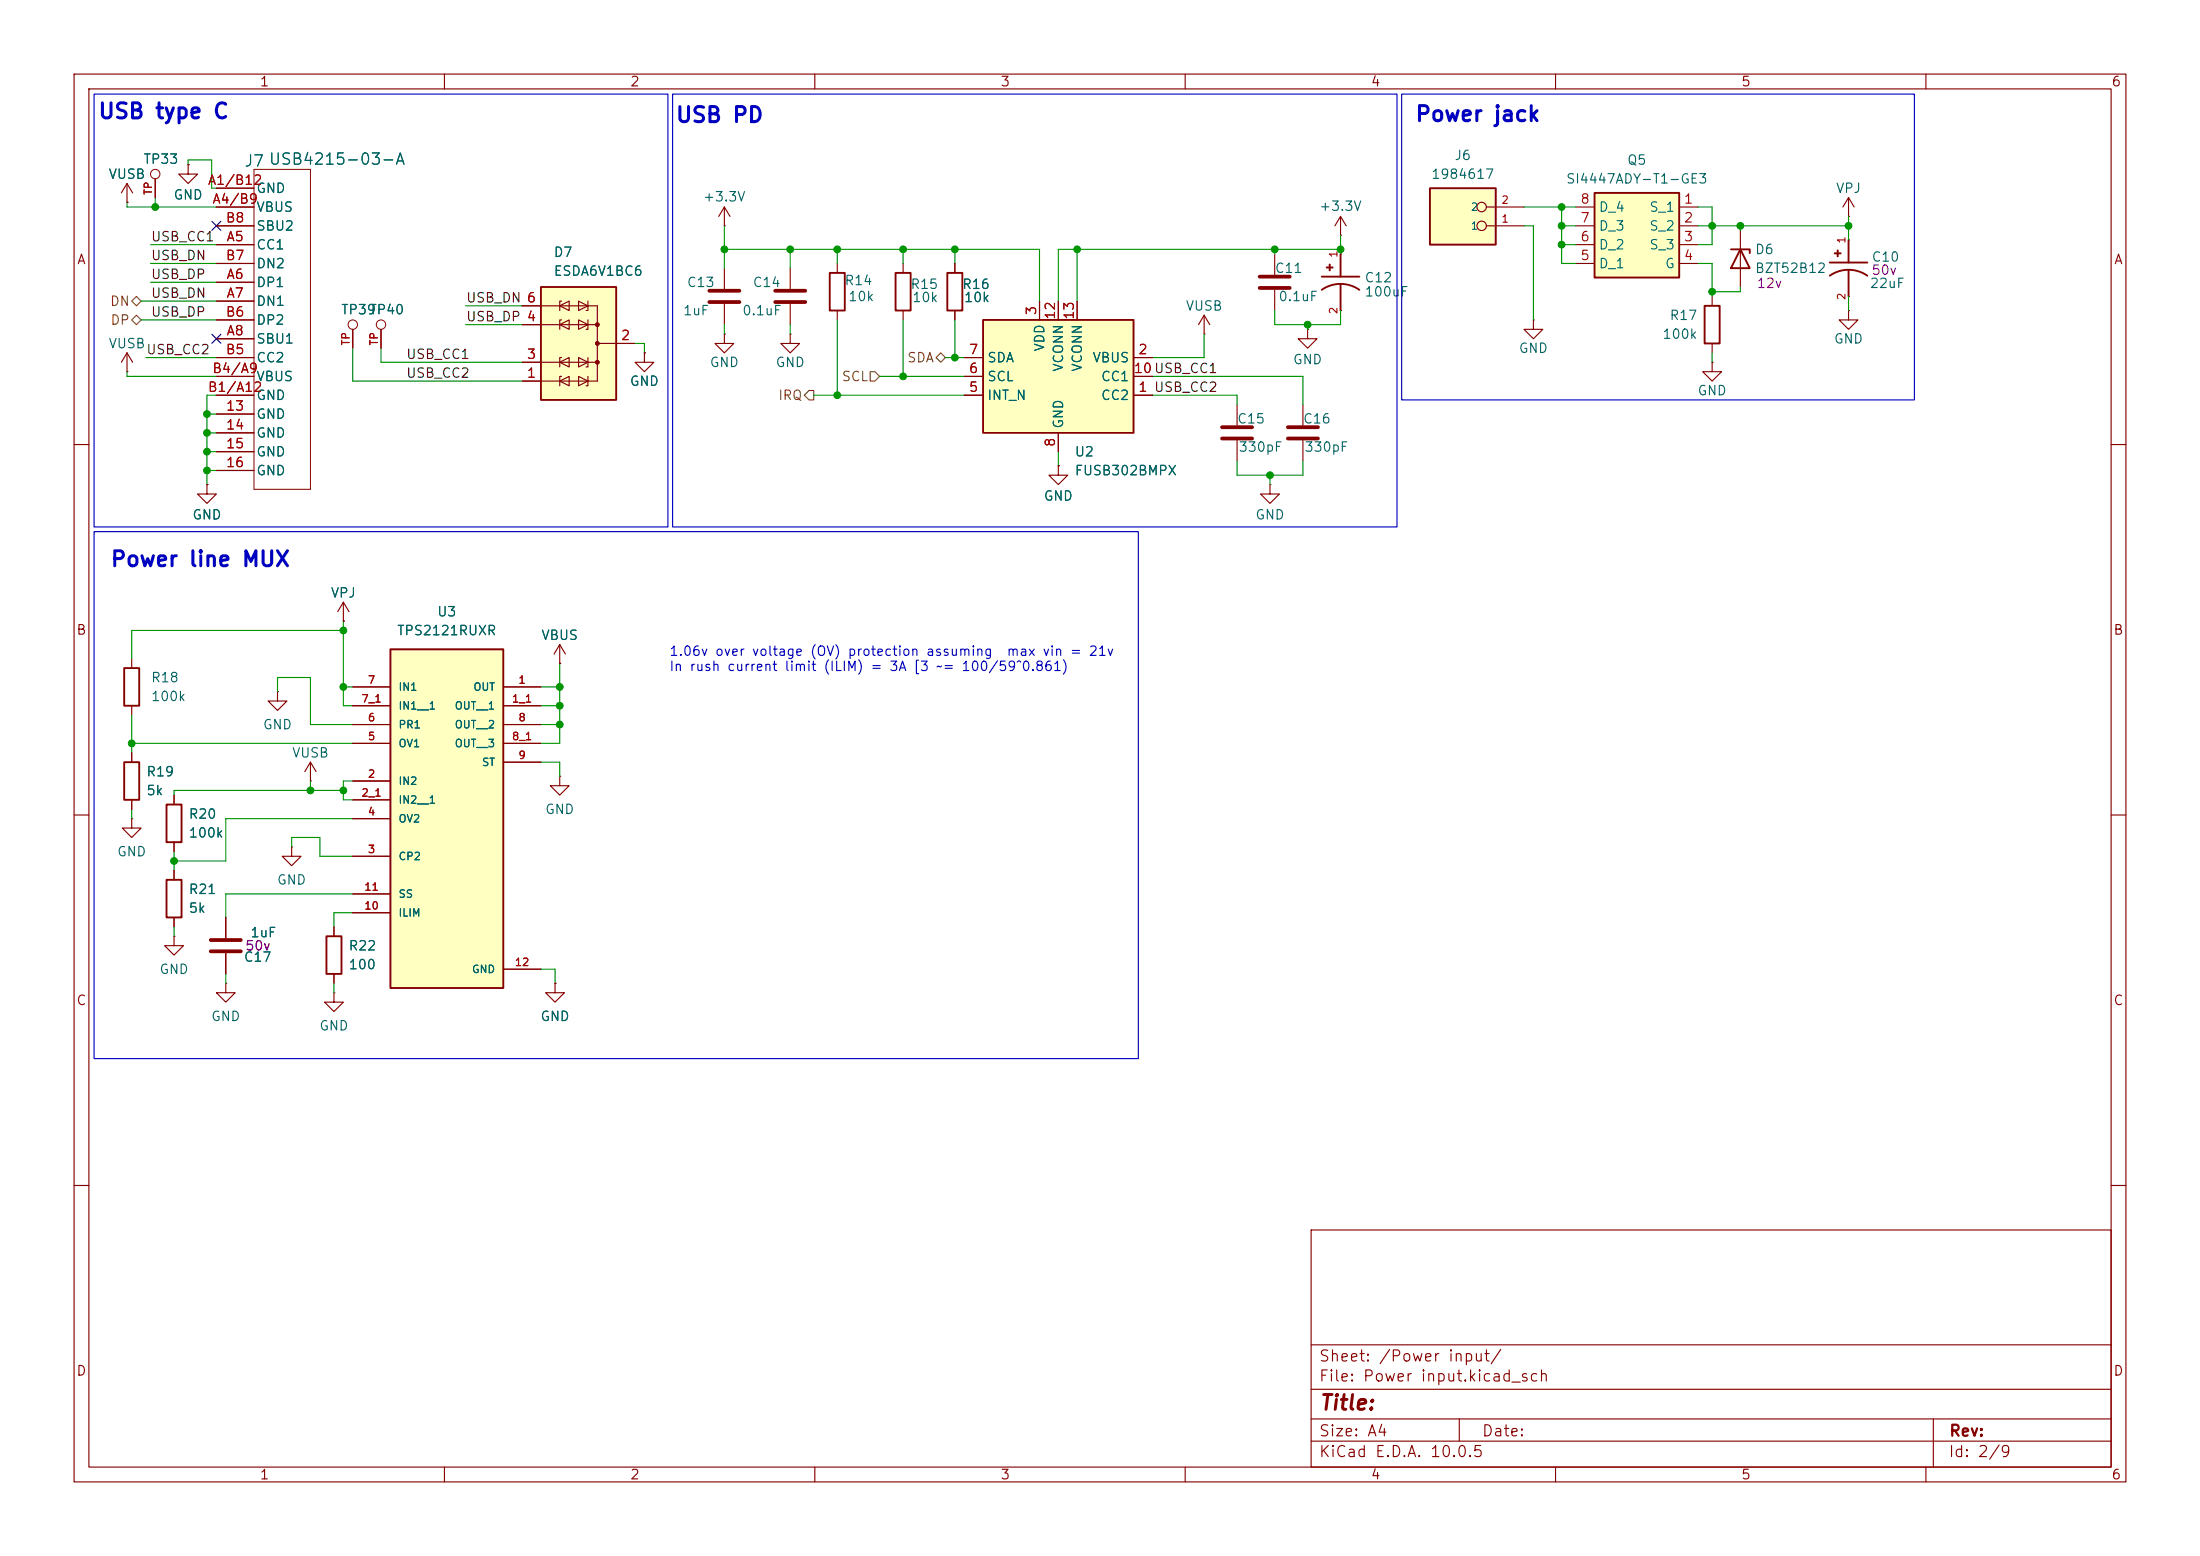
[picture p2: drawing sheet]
<svg xmlns="http://www.w3.org/2000/svg" width="297mm" height="210mm" viewBox="0 0 297 210" stroke-linecap="round" stroke-linejoin="round" font-family="sans-serif">
<g fill="none" stroke="#840000" stroke-width=".15">
<path d="M10 10h277v190h-277zM12 12h273v186h-273zM60 10v2M110 10v2M160 10v2M210 10v2M260 10v2M97.8 30.5h.1M97.8 27.9l-.8 1.3M97.8 27.9l.8 1.3M97.8 27.9v2.6M10 60h2"/>
<path d="M285 60h2M10 110h2M41.9 105.4h.1M41.9 102.9l-.8 1.2M41.9 102.9l.8 1.2M41.9 102.9v2.5M285 110h2M10 160h2M177 166h108v32h-108zM285 160h2M60 198v2M110 198v2"/>
<path d="M160 198v2M177 194.5h108M177 191.5h108M177 187.5h108M177 181.5h108M197 191.5v3M210 198v2M260 198v2M261 191.5v6.5"/>
</g>
<path d="M132.7 43.2h20.3v15.2h-20.3z" fill="#ffffc2"/>
<path d="M233.7 33.7h2.5v.5M234.9 33.7l1.3 2.5h-2.5zM132.7 43.2h20.3v15.2h-20.3zM230.1 41.3h2.1v5.1h-2.1zM44.1 126.4h2v5h-2z" fill="none" stroke="#840000" stroke-width=".25"/>
<g fill="none" stroke="#840000" stroke-width=".15">
<path d="M17.1 27.3h.1M17.1 24.8l-.7 1.2M17.1 24.8l.8 1.2M17.1 24.8v2.5M21 24.1v2.6M25.4 22.2v1.3h1.3l-1.3 1.3-1.3-1.3h1.3M25.4 22.2h.1M234.9 31.1v7.6M47.6 44.5v2.5M51.4 44.5v2.5M130.2 53.3h2.5M130.2 48.3h2.5"/>
<path d="M130.2 50.8h2.5M140.3 40.6v2.6M142.9 40.6v2.6M142.9 58.4v2.6M145.4 40.6v2.6M153 53.3h2.6M153 48.3h2.6M153 50.8h2.6M207 43.2v1.3h-1.3l1.3 1.2 1.3-1.2h-1.3M207 43.2h.1M231.1 48.9v1.3h-1.2l1.2 1.2 1.3-1.2h-1.3M231.1 48.9h.1"/>
<path d="M231.1 40v1.3M231.1 46.4v1.2M27.9 65.4v1.3h1.3l-1.3 1.2-1.2-1.2h1.2M27.9 65.4h.1M171.4 65.4v1.3h1.3l-1.3 1.2-1.2-1.2h1.2M171.4 65.4h.1M39.4 114.3v1.3h1.2l-1.2 1.2-1.3-1.2h1.3M39.4 114.3h.1M30.5 123.8v2.8M30.5 128.7v2.7M45.1 134v1.3h1.3l-1.3 1.2-1.3-1.2h1.3M45.1 134h.1"/>
<path d="M45.1 125.1v1.3M45.1 131.4v1.3"/>
</g>
<g fill="none" stroke="#840000" stroke-width=".14">
<circle cx="21" cy="23.5" r=".63"/>
<circle cx="47.6" cy="43.8" r=".63"/>
<circle cx="51.4" cy="43.8" r=".63"/>
</g>
<path d="M28.4 126.9h4.1M28.4 128.4h4.1" fill="none" stroke="#840000" stroke-width=".51"/>
<path d="M193 25.4h8.9v7.6h-8.9z" fill="#ffffc2"/>
<path d="M193 25.4h8.9v7.6h-8.9zM22.5 108.6h2v5.1h-2z" fill="none" stroke="#840000" stroke-width=".25"/>
<g fill="none" stroke="#840000" stroke-width=".15">
<path d="M200.7 30.5h5M200.7 27.9h5M17.8 110.5v1.3h1.2l-1.2 1.2-1.3-1.2h1.3M17.8 110.5h.1M23.5 107.3v1.3M23.5 113.7v1.2M30.5 132.7v1.3h1.2l-1.2 1.3-1.3-1.3h1.3M30.5 132.7h.1"/>
<circle cx="200" cy="30.5" r=".63"/>
<circle cx="200" cy="27.9" r=".63"/>
</g>
<path d="M73 38.7h10.2v15.3h-10.2z" fill="#ffffc2"/>
<path d="M73 38.7h10.2v15.3h-10.2z" fill="none" stroke="#840000" stroke-width=".25"/>
<g fill="none" stroke="#840000" stroke-width=".15">
<path d="M70.5 41.3h10.1v10.1h-10.1M70.5 48.9h10.1M70.5 43.8h10.1M75.6 51.4l1.2-.6v1.3zM75.6 48.9l1.2-.6v1.2zM75.6 43.8l1.2-.6v1.3zM75.6 41.3l1.2-.7v1.3zM75.8 50.8h-.2v1.3M75.8 48.3h-.2v1.2M75.8 43.2h-.2v1.3M75.8 40.6h-.2v1.3M78.1 50.8l1.3 .6-1.3 .7z"/>
<path d="M78.1 48.3l1.3 .6-1.3 .6zM78.1 43.2l1.3 .6-1.3 .7zM78.1 40.6l1.3 .7-1.3 .6zM79.4 50.8v1.3h-.3M79.4 48.3v1.2h-.3M79.4 43.2v1.3h-.3M79.4 40.6v1.3h-.3M80.6 46.4h5.1M23.5 126.4v1.2h1.3l-1.3 1.3-1.3-1.3h1.3M23.5 126.4h.1"/>
</g>
<g fill="#840000" stroke="#840000" stroke-width=".15">
<circle cx="80.6" cy="48.9" r=".25"/>
<circle cx="80.6" cy="46.4" r=".25"/>
<circle cx="80.6" cy="43.8" r=".25"/>
</g>
<path d="M215.3 26h11.4v11.5h-11.4z" fill="#ffffc2"/>
<path d="M215.3 26h11.4v11.5h-11.4zM247 37.2a4.4 4.4 0 0 1 5.1 0M247 35.4h5.1M249.6 32.4v3M249.6 36.4v3.6M22.5 118.7h2v5.1h-2z" fill="none" stroke="#840000" stroke-width=".25"/>
<g fill="none" stroke="#840000" stroke-width=".15">
<path d="M212.7 27.9h2.6M212.7 30.5h2.6M212.7 33h2.6M212.7 35.6h2.6M226.7 27.9h2.5M226.7 30.5h2.5M226.7 33h2.5M226.7 35.6h2.5M249.6 32.4h.1M17.1 50.2h.1M17.1 47.6l-.7 1.3M17.1 47.6l.8 1.3"/>
<path d="M17.1 47.6v2.6M87 47.6v1.3h1.3l-1.3 1.3-1.3-1.3h1.3M87 47.6h.1M249.6 41.9v1.3h-1.3l1.3 1.3 1.2-1.3h-1.2M249.6 41.9h.1M249.6 40h.1M23.5 117.5v1.2M75.6 104.8v1.2h1.2l-1.2 1.3-1.3-1.3h1.3M75.6 104.8h.1M23.5 123.8v1.3M74.9 132.7v1.3h1.3l-1.3 1.3-1.2-1.3h1.2M74.9 132.7h.1"/>
</g>
<g fill="#840000" stroke="#840000" stroke-width=".14">
<path d="M248 33.8h.2v.8h-.2z"/>
<path d="M247.6 34.1h.9v.2h-.9z"/>
</g>
<path d="M52.7 87.6h15.2v45.8h-15.2z" fill="#ffffc2"/>
<path d="M112 36.8h2v5.1h-2zM120.9 36.8h2v5.1h-2zM127.9 36.8h2v5.1h-2zM178.4 39.1a4.4 4.4 0 0 1 5.1 0M178.4 37.3h5.1M181 34.3v3M181 38.4v3.5M16.8 90.2h2v5.1h-2zM52.7 87.6h15.2v45.8h-15.2zM16.8 102.9h2v5.1h-2z" fill="none" stroke="#840000" stroke-width=".25"/>
<g fill="none" stroke="#840000" stroke-width=".15">
<path d="M17.1 27.3h.1M21 24.1v2.6M25.4 22.2h.1M29.2 25.4h5.1M29.2 27.9h5.1M29.2 33h5.1M29.2 38.1h5.1M29.2 35.6h5.1M29.2 30.5h5.1M97.8 36.2v2.8M106.7 36.2v2.8M113 35.6v1.2"/>
<path d="M121.9 35.6v1.2M128.9 35.6v1.2M172.1 34.3v2.8M172.1 39.1v2.8M181 34.3h.1M181 31.8h.1M181 29.2l-.8 1.3M181 29.2l.7 1.3M181 29.2v2.6M249.6 29.2h.1M249.6 26.7l-.8 1.2M249.6 26.7l.7 1.2"/>
<path d="M249.6 26.7v2.5M29.2 55.9h5.1M29.2 58.4h5.1M29.2 40.6h5.1M29.2 45.7h5.1M29.2 53.3h5.1M29.2 50.8h5.1M29.2 48.3h5.1M29.2 43.2h5.1M47.6 44.5v2.5M51.4 44.5v2.5M70.5 51.4h2.5"/>
<path d="M70.5 48.9h2.5M70.5 43.8h2.5M70.5 41.3h2.5M83.2 46.4h2.5M87 47.6h.1M97.8 45.1v1.3h1.3l-1.3 1.2-1.3-1.2h1.3M97.8 45.1h.1M97.8 41v2.8M106.7 45.1v1.3h1.2l-1.2 1.2-1.3-1.2h1.3M106.7 45.1h.1M106.7 41v2.8M113 41.9v1.3"/>
<path d="M121.9 41.9v1.3M128.9 41.9v1.3M130.2 53.3h2.5M130.2 50.8h2.5M130.2 48.3h2.5M140.3 40.6v2.6M142.9 40.6v2.6M142.9 58.4v2.6M145.4 40.6v2.6M153 53.3h2.6M153 50.8h2.6M153 48.3h2.6"/>
<path d="M162.6 45.1h.1M162.6 42.5l-.8 1.3M162.6 42.5l.7 1.3M162.6 42.5v2.6M167 54.6v2.8M167 59.4v2.8M175.9 54.6v2.8M175.9 59.4v2.8M176.5 44.5v1.2h1.3l-1.3 1.3-1.2-1.3h1.2M176.5 44.5h.1M181 41.9h.1M27.9 65.4h.1"/>
<path d="M29.2 61h5.1M29.2 63.5h5.1M142.9 62.9v1.2h1.2l-1.2 1.3-1.3-1.3h1.3M142.9 62.9h.1M17.8 88.9v1.3M17.8 95.3v1.2M37.5 93.3v1.3h1.2l-1.2 1.3-1.3-1.3h1.3M37.5 93.3h.1M46.4 83.8h.1M46.4 81.3l-.8 1.3M46.4 81.3l.7 1.3M46.4 81.3v2.5"/>
<path d="M47.6 92.7h5.1M47.6 95.3h5.1M47.6 97.8h5.1M67.9 92.7h5.1M67.9 95.3h5.1M67.9 97.8h5.1M75.6 89.5h.1M75.6 87l-.8 1.3M75.6 87l.7 1.3M75.6 87v2.5M17.8 101.6v1.3M17.8 108v1.2"/>
<path d="M23.5 107.3v1.3M23.5 113.7v1.2M23.5 117.5v1.2M47.6 105.4h5.1M47.6 108h5.1M47.6 115.6h5.1M47.6 110.5h5.1M47.6 100.3h5.1M67.9 100.3h5.1M67.9 102.9h5.1M23.5 123.8v1.3M30.5 123.8v2.8"/>
<path d="M30.5 128.7v2.7M45.1 125.1v1.3M45.1 131.4v1.3M47.6 123.2h5.1M47.6 120.7h5.1M67.9 130.8h5.1M74.9 132.7h.1"/>
</g>
<path d="M34.3 22.9h7.6v43.1h-7.6z" fill="none" stroke="#840000" stroke-width=".14"/>
<path d="M95.8 39.2h4M104.6 39.2h4.1M170.1 38.9h4M170.1 37.3h4M95.8 40.8h4M104.6 40.8h4.1M165 59.2h4M165 57.7h4M173.9 59.2h4M173.9 57.7h4" fill="none" stroke="#840000" stroke-width=".51"/>
<g fill="#840000" stroke="#840000" stroke-width=".14">
<path d="M179.4 35.7h.2v.8h-.2z"/>
<path d="M179.1 36h.9v.2h-.9z"/>
</g>
<path d="M17.8 40.6l.6-.6 .6 .6-.6 .7zM18.4 42.5l.6 .7-.6 .6-.6-.6zM109.2 52.7h.7v1.3h-.7l-.6-.7zM117.5 50.2h.6l.6 .6-.6 .6h-.6zM126.4 48.3l.6-.7 .6 .7-.6 .6z" fill="none" stroke="#725600" stroke-width=".15"/>
<g fill="none" stroke="#009600" stroke-width=".15">
<path d="M17.1 27.3v.6h12.1M20.3 33h8.9M20.3 35.6h8.9M20.3 38.1h8.9M21 26.7v1.2M25.4 22.2v-.6h3.2v3.8h.6M97.8 30.5v5.7M97.8 33.7h42.5v6.9M106.7 33.7v2.5M113 33.7v1.9M121.9 33.7v1.9M128.9 33.7v1.9"/>
<path d="M145.4 33.7v6.9M172.1 33.7v.6M181 31.8v2.5M181 33.7h-38.1v6.9M205.7 27.9h7M205.7 30.5h1.3v12.7M210.8 33h1.9M210.8 27.9v7.7h1.9M210.8 30.5h1.9M229.2 27.9h1.9v5.1h-1.9M229.2 35.6h1.9v4.4M229.2 30.5h20.4"/>
<path d="M234.9 38.7v.7h-3.8M234.9 30.5v.6M249.6 29.2v3.2M17.1 50.2v.6h12.1M19 43.2h10.2M19 40.6h10.2M19.7 48.3h9.5M27.9 58.4h1.3M27.9 55.9h1.3M29.2 53.3h-1.3v12.1M47.6 47v4.4h22.9M51.4 47v1.9h19.1"/>
<path d="M62.9 43.8h7.6M62.9 41.3h7.6M85.7 46.4h1.3v1.2M97.8 43.8v1.3M106.7 43.8v1.3M109.9 53.3h20.3M113 43.2v10.1M118.7 50.8h11.5M121.9 43.2v7.6M127.6 48.3h2.6M128.9 43.2v5.1M155.6 53.3h11.4v1.3"/>
<path d="M155.6 50.8h20.3v3.8M162.6 45.1v3.2h-7M172.1 41.9v1.9h8.9v-1.9M176.5 43.8v.7M231.1 47.6v1.3M249.6 40v1.9M27.9 63.5h1.3M27.9 61h1.3M142.9 61v1.9M167 62.2v1.9h8.9v-1.9M171.4 64.1v1.3M17.8 96.5v5.1"/>
<path d="M37.5 93.3v-1.9h4.4v6.4h5.7M46.4 83.8v11.5h1.2M46.4 85.1h-28.6v3.8M46.4 92.7h1.2M73 97.8h2.6M73 95.3h2.6M73 92.7h2.6M75.6 89.5v10.8h-2.6M17.8 100.3h29.8M17.8 109.2v1.3M23.5 114.9v2.6M39.4 114.3v-1.3h3.8v2.6h4.4"/>
<path d="M41.9 105.4v1.3M46.4 106.7h-22.9v.6M47.6 110.5h-17.1v5.7h-7M47.6 105.4h-1.2v2.6h1.2M73 102.9h2.6v1.9M23.5 125.1v1.3M30.5 131.4v1.3M45.1 132.7v1.3M47.6 120.7h-17.1v3.1M47.6 123.2h-2.5v1.9M73 130.8h1.9v1.9"/>
</g>
<path d="M28.6 29.9l1.2 1.2M29.8 29.9l-1.2 1.2M28.6 45.1l1.2 1.2M29.8 45.1l-1.2 1.2" fill="none" stroke="#000084" stroke-width=".15"/>
<path d="M12.7 12.7h77.5v58.4h-77.5zM90.8 12.7h97.8v58.4h-97.8zM189.2 12.7h69.2v41.3h-69.2zM12.7 71.8h141v71.1h-141z" fill="none" stroke="#0000c2" stroke-width=".15"/>
<g fill="#009600" stroke="#009600" stroke-width=".14">
<circle cx="21" cy="27.9" r=".46"/>
<circle cx="75.6" cy="95.3" r=".46"/>
<circle cx="75.6" cy="97.8" r=".46"/>
<circle cx="46.4" cy="92.7" r=".46"/>
<circle cx="46.4" cy="85.1" r=".46"/>
<circle cx="27.9" cy="61" r=".46"/>
<circle cx="27.9" cy="63.5" r=".46"/>
<circle cx="27.9" cy="58.4" r=".46"/>
<circle cx="23.5" cy="116.2" r=".46"/>
<circle cx="17.8" cy="100.3" r=".46"/>
<circle cx="41.9" cy="106.7" r=".46"/>
<circle cx="46.4" cy="106.7" r=".46"/>
<circle cx="75.6" cy="92.7" r=".46"/>
<circle cx="27.9" cy="55.9" r=".46"/>
<circle cx="106.7" cy="33.7" r=".46"/>
<circle cx="97.8" cy="33.7" r=".46"/>
<circle cx="171.4" cy="64.1" r=".46"/>
<circle cx="172.1" cy="33.7" r=".46"/>
<circle cx="176.5" cy="43.8" r=".46"/>
<circle cx="181" cy="33.7" r=".46"/>
<circle cx="145.4" cy="33.7" r=".46"/>
<circle cx="231.1" cy="39.4" r=".46"/>
<circle cx="249.6" cy="30.5" r=".46"/>
<circle cx="231.1" cy="30.5" r=".46"/>
<circle cx="234.9" cy="30.5" r=".46"/>
<circle cx="128.9" cy="33.7" r=".46"/>
<circle cx="113" cy="33.7" r=".46"/>
<circle cx="121.9" cy="33.7" r=".46"/>
<circle cx="128.9" cy="48.3" r=".46"/>
<circle cx="121.9" cy="50.8" r=".46"/>
<circle cx="113" cy="53.3" r=".46"/>
<circle cx="210.8" cy="27.9" r=".46"/>
<circle cx="210.8" cy="30.5" r=".46"/>
<circle cx="210.8" cy="33" r=".46"/>
</g>
<g font-size="2" fill="#0000c2">
<text x="13.1" y="16.5">USB type C</text>
<text x="91.1" y="17">USB PD</text>
<text x="190.9" y="16.9">Power jack</text>
<text x="14.8" y="77">Power line MUX</text>
</g>
<text font-size="2" fill="#840000" x="178" y="190.8">Title:</text>
<text font-size="1.5" fill="#006464" x="32.9" y="22.9">J7 USB4215-03-A</text>
<g font-size="1.5" fill="#840000">
<text x="178" y="184.1">Sheet: /Power input/</text>
<text x="178" y="186.8">File: Power input.kicad_sch</text>
<text x="178" y="197">KiCad E.D.A. 10.0.5</text>
<text x="178" y="194.2">Size: A4</text>
<text x="200" y="194.2">Date:</text>
<text x="263" y="197">Id: 2/9</text>
<text x="263" y="194.2">Rev:</text>
</g>
<g font-size="1.3" fill="#840000">
<text x="35" y="12">1</text>
<text x="85" y="12">2</text>
<text x="135" y="12">3</text>
<text x="185" y="12">4</text>
<text x="235" y="12">5</text>
<text x="285" y="12">6</text>
<text x="10.3" y="36">A</text>
<text x="285.3" y="36">A</text>
<text x="10.2" y="86">B</text>
<text x="285.2" y="86">B</text>
<text x="10.2" y="136">C</text>
<text x="285.2" y="136">C</text>
<text x="10.2" y="186">D</text>
<text x="285.2" y="186">D</text>
<text x="35" y="200">1</text>
<text x="85" y="200">2</text>
<text x="135" y="200">3</text>
<text x="185" y="200">4</text>
<text x="235" y="200">5</text>
<text x="285" y="200">6</text>
</g>
<g font-size="1.3" fill="#006464">
<text x="19.3" y="22.4">TP33</text>
<text x="196.3" y="21.9">J6</text>
<text x="219.6" y="22.6">Q5</text>
<text x="14.6" y="24.5">VUSB</text>
<text x="23.3" y="27.3">GND</text>
<text x="34.5" y="26.4">GND</text>
<text x="34.5" y="28.9">VBUS</text>
<text x="94.8" y="27.5">+3.3V</text>
<text x="178" y="28.8">+3.3V</text>
<text x="193.1" y="24.5">1984617</text>
<text x="211.3" y="25.1">SI4447ADY-T1-GE3</text>
<text x="215.7" y="28.9">D_4</text>
<text x="222.6" y="28.9">S_1</text>
<text x="247.8" y="26.4">VPJ</text>
<text x="34.5" y="34">CC1</text>
<text x="34.5" y="31.4">SBU2</text>
<text x="74.7" y="35">D7</text>
<text x="215.7" y="34">D_2</text>
<text x="215.7" y="31.4">D_3</text>
<text x="222.6" y="31.4">S_2</text>
<text x="222.6" y="34">S_3</text>
<text x="236.8" y="34.6">D6</text>
<text x="252.6" y="35.6">C10</text>
<text x="34.5" y="39.1">DP1</text>
<text x="34.5" y="41.6">DN1</text>
<text x="34.5" y="36.5">DN2</text>
<text x="74.7" y="37.5">ESDA6V1BC6</text>
<text x="92.6" y="39.1">C13</text>
<text x="101.5" y="39.1">C14</text>
<text x="113.9" y="38.8">R14</text>
<text x="114.4" y="41">10k</text>
<text x="122.8" y="39.3">R15</text>
<text x="123.1" y="41.1">10k</text>
<text x="129.8" y="39.3">R16</text>
<text x="130" y="41.1">10k</text>
<text x="172" y="37.2">C11</text>
<text x="172.5" y="41">0.1uF</text>
<text x="184.1" y="38.4">C12</text>
<text x="184.1" y="40.3">100uF</text>
<text x="215.7" y="36.5">D_1</text>
<text x="224.7" y="36.5">G</text>
<text x="236.8" y="37.2">BZT52B12</text>
<text x="252.3" y="39.2">22uF</text>
<text x="14.6" y="47.3">VUSB</text>
<text x="34.5" y="46.7">SBU1</text>
<text x="34.5" y="44.1">DP2</text>
<text x="46" y="42.7">TP39</text>
<text x="49.8" y="42.7">TP40</text>
<text x="92.1" y="42.9">1uF</text>
<text x="100.1" y="42.9">0.1uF</text>
<text x="141.3" y="47.5" transform="rotate(-90 141.3 47.5)">VDD</text>
<text x="160" y="42.2">VUSB</text>
<text x="204.9" y="48">GND</text>
<text x="224.3" y="46">100k</text>
<text x="225.3" y="43.5">R17</text>
<text x="247.5" y="46.7">GND</text>
<text x="34.5" y="51.8">VBUS</text>
<text x="34.5" y="49.2">CC2</text>
<text x="84.9" y="52.4">GND</text>
<text x="95.7" y="49.9">GND</text>
<text x="104.6" y="49.9">GND</text>
<text x="133.2" y="51.8">SCL</text>
<text x="133.2" y="49.2">SDA</text>
<text x="143.8" y="50.3" transform="rotate(-90 143.8 50.3)">VCONN</text>
<text x="146.4" y="50.3" transform="rotate(-90 146.4 50.3)">VCONN</text>
<text x="147.4" y="49.2">VBUS</text>
<text x="148.6" y="51.8">CC1</text>
<text x="174.5" y="49.5">GND</text>
<text x="229.1" y="53.7">GND</text>
<text x="34.5" y="56.8">GND</text>
<text x="34.5" y="59.4">GND</text>
<text x="34.5" y="54.3">GND</text>
<text x="133.2" y="54.3">INT_N</text>
<text x="143.8" y="57.9" transform="rotate(-90 143.8 57.9)">GND</text>
<text x="148.6" y="54.3">CC2</text>
<text x="166.9" y="57.5">C15</text>
<text x="175.8" y="57.5">C16</text>
<text x="34.5" y="61.9">GND</text>
<text x="34.5" y="64.5">GND</text>
<text x="145" y="61.9">U2</text>
<text x="145" y="64.5">FUSB302BMPX</text>
<text x="167.1" y="61.3">330pF</text>
<text x="176" y="61.3">330pF</text>
<text x="25.9" y="70.4">GND</text>
<text x="140.8" y="67.9">GND</text>
<text x="169.4" y="70.4">GND</text>
<text x="44.6" y="81">VPJ</text>
<text x="58.9" y="83.5">U3</text>
<text x="53.5" y="86.1">TPS2121RUXR</text>
<text x="73" y="86.7">VBUS</text>
<text x="20.3" y="92.4">R18</text>
<text x="20.3" y="94.9">100k</text>
<text x="35.4" y="98.8">GND</text>
<text x="19.7" y="105.1">R19</text>
<text x="19.7" y="107.6">5k</text>
<text x="39.3" y="102.6">VUSB</text>
<text x="25.4" y="110.8">R20</text>
<text x="25.4" y="113.4">100k</text>
<text x="73.5" y="110.2">GND</text>
<text x="15.7" y="115.9">GND</text>
<text x="37.3" y="119.7">GND</text>
<text x="25.4" y="121">R21</text>
<text x="25.4" y="123.5">5k</text>
<text x="21.4" y="131.8">GND</text>
<text x="32.8" y="130.1">C17</text>
<text x="33.7" y="126.8">1uF</text>
<text x="47" y="128.6">R22</text>
<text x="47" y="131.1">100</text>
<text x="28.4" y="138.1">GND</text>
<text x="43" y="139.4">GND</text>
<text x="72.9" y="138.1">GND</text>
</g>
<g font-size="1.3" fill="#a90000">
<text x="28" y="25.3">A1/B12</text>
<text x="28.6" y="27.8">A4/B9</text>
<text x="213.3" y="27.8">8</text>
<text x="227.2" y="27.8">1</text>
<text x="30.4" y="35.4">B7</text>
<text x="30.4" y="30.3">B8</text>
<text x="30.5" y="32.9">A5</text>
<text x="213.3" y="35.4">5</text>
<text x="213.3" y="32.9">6</text>
<text x="213.3" y="30.3">7</text>
<text x="227.2" y="30.3">2</text>
<text x="227.2" y="32.9">3</text>
<text x="227.2" y="35.4">4</text>
<text x="30.5" y="38">A6</text>
<text x="30.5" y="40.5">A7</text>
<text x="71" y="41.1">6</text>
<text x="30.4" y="43">B6</text>
<text x="30.5" y="45.6">A8</text>
<text x="71" y="43.7">4</text>
<text x="83.7" y="46.2">2</text>
<text x="140.2" y="42.6" transform="rotate(-90 140.2 42.6)">3</text>
<text x="142.7" y="43.2" transform="rotate(-90 142.7 43.2)">12</text>
<text x="145.3" y="43.2" transform="rotate(-90 145.3 43.2)">13</text>
<text x="28" y="53.2">B1/A12</text>
<text x="28.6" y="50.7">B4/A9</text>
<text x="30.4" y="48.1">B5</text>
<text x="71" y="51.3">1</text>
<text x="71" y="48.8">3</text>
<text x="130.7" y="53.2">5</text>
<text x="130.7" y="50.7">6</text>
<text x="130.7" y="48.1">7</text>
<text x="153" y="50.7">10USB_CC1</text>
<text x="153" y="50.7">10</text>
<text x="153.6" y="53.2">1 USB_CC2</text>
<text x="153.6" y="48.1">2</text>
<text x="153.6" y="53.2">1</text>
<text x="30.4" y="55.7">13</text>
<text x="30.4" y="58.3">14</text>
<text x="30.4" y="60.8">15</text>
<text x="30.4" y="63.4">16</text>
<text x="142.7" y="60.4" transform="rotate(-90 142.7 60.4)">8</text>
</g>
<g font-size="1.3" fill="#0f0f0f">
<text x="20.3" y="32.9">USB_CC1</text>
<text x="20.3" y="35.4">USB_DN</text>
<text x="20.3" y="38">USB_DP</text>
<text x="20.3" y="40.5">USB_DN</text>
<text x="62.8" y="41.1">USB_DN 6</text>
<text x="20.3" y="43.1">USB_DP</text>
<text x="62.8" y="43.7">USB_DP 4</text>
<text x="19.7" y="48.1">USB_CC2</text>
<text x="54.7" y="51.3">USB_CC2</text>
<text x="54.7" y="48.8">USB_CC1</text>
</g>
<g font-size="1.3" fill="#725600">
<text x="14.8" y="41.6">DN</text>
<text x="14.8" y="44.1">DP</text>
<text x="113.5" y="51.8">SCL</text>
<text x="122.4" y="49.2">SDA</text>
<text x="105" y="54.3">IRQ</text>
</g>
<g font-size="1.3" fill="#840084">
<text x="237.1" y="39.2">12v</text>
<text x="252.6" y="37.4">50v</text>
<text x="33" y="128.6">50v</text>
</g>
<g font-size="1.3" fill="#0000c2">
<text x="90.3" y="88.8">1.06v over voltage (OV) protection assuming</text>
<text x="135.8" y="88.8">max vin = 21v</text>
<text x="90.3" y="90.9">In rush current limit (ILIM) = 3A [3 ~= 100/59^0.861)</text>
</g>
<g font-size="1" fill="#a90000">
<text x="20.8" y="26.4" transform="rotate(-90 20.8 26.4)">TP</text>
<text x="202.6" y="27.8">2</text>
<text x="180.8" y="34.9" transform="rotate(-90 180.8 34.9)">1</text>
<text x="202.6" y="30.3">1</text>
<text x="249.4" y="33" transform="rotate(-90 249.4 33)">1</text>
<text x="249.4" y="40.6" transform="rotate(-90 249.4 40.6)">2</text>
<text x="47.4" y="46.7" transform="rotate(-90 47.4 46.7)">TP</text>
<text x="51.3" y="46.7" transform="rotate(-90 51.3 46.7)">TP</text>
<text x="180.8" y="42.5" transform="rotate(-90 180.8 42.5)">2</text>
<text x="48.7" y="95.1">7_1</text>
<text x="49.6" y="92.5">7</text>
<text x="69" y="95.1">1_1</text>
<text x="69.9" y="92.5">1</text>
<text x="49.6" y="100.1">5</text>
<text x="49.6" y="97.6">6</text>
<text x="69" y="100.1">8_1</text>
<text x="69.9" y="97.6">8</text>
<text x="48.7" y="107.8">2_1</text>
<text x="49.6" y="105.2">2</text>
<text x="69.9" y="102.7">9</text>
<text x="49.6" y="110.3">4</text>
<text x="49.6" y="115.4">3</text>
<text x="49.1" y="123">10</text>
<text x="49.1" y="120.5">11</text>
<text x="69.4" y="130.6">12</text>
</g>
<g font-size="1" fill="#006464">
<text x="198.5" y="28.7">2</text>
<text x="198.5" y="31.2">1</text>
<text x="53.7" y="93.5">IN1</text>
<text x="63.8" y="93.5">OUT</text>
<text x="53.7" y="101.1">OV1</text>
<text x="53.7" y="98.6">PR1</text>
<text x="53.7" y="96">IN1__1</text>
<text x="61.3" y="96">OUT__1</text>
<text x="61.3" y="98.6">OUT__2</text>
<text x="61.3" y="101.1">OUT__3</text>
<text x="53.7" y="106.2">IN2</text>
<text x="65" y="103.6">ST</text>
<text x="53.7" y="108.7">IN2__1</text>
<text x="53.7" y="111.3">OV2</text>
<text x="53.7" y="116.3">CP2</text>
<text x="53.7" y="124">ILIM</text>
<text x="53.7" y="121.4">SS</text>
<text x="63.6" y="131.6">GND</text>
</g>
</svg>
